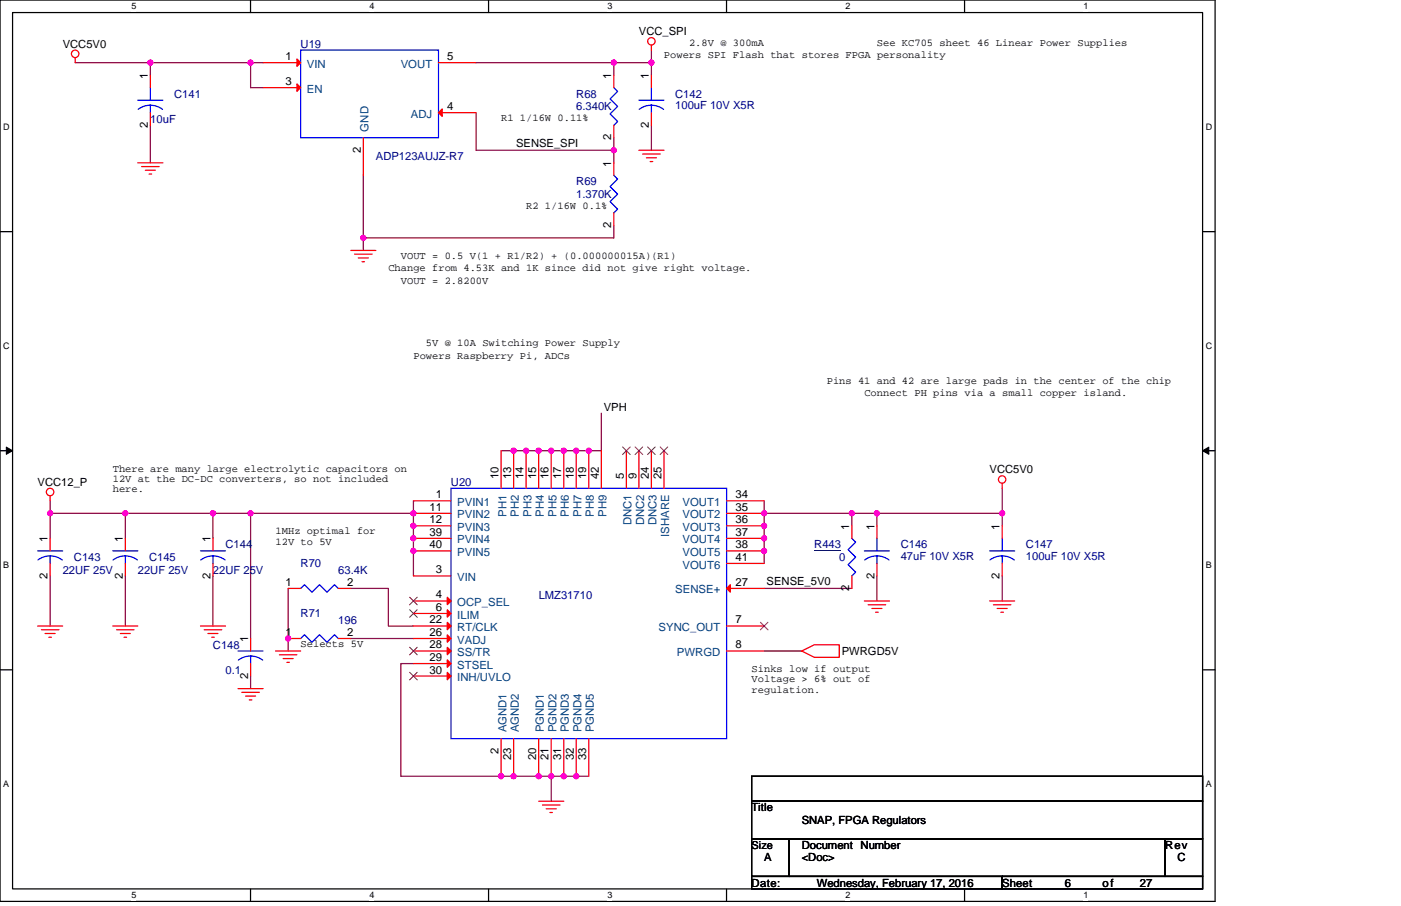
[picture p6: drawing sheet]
<svg xmlns="http://www.w3.org/2000/svg" width="432mm" height="279mm" viewBox="0 0 432 279" stroke-linecap="round" stroke-linejoin="round" font-family="sans-serif">
<path d="M0 0h374.5v278h-374.5zM3.9 3.9h366.7v270.2h-366.7z" fill="none" stroke="#000" stroke-width=".38"/>
<g fill="#fff">
<path d="M40.5 .4h1.6v3.1h-1.6z"/>
<path d="M40.5 274.5h1.6v3.1h-1.6z"/>
</g>
<path d="M77.2 0v3.9M77.2 274.1v3.9" fill="none" stroke="#000" stroke-width=".38"/>
<g fill="#fff">
<path d="M113.9 .4h1.5v3.1h-1.5z"/>
<path d="M113.9 274.5h1.5v3.1h-1.5z"/>
</g>
<path d="M150.6 0v3.9M150.6 274.1v3.9" fill="none" stroke="#000" stroke-width=".38"/>
<g fill="#fff">
<path d="M187.2 .4h1.6v3.1h-1.6z"/>
<path d="M187.2 274.5h1.6v3.1h-1.6z"/>
</g>
<path d="M223.9 0v3.9M223.9 274.1v3.9" fill="none" stroke="#000" stroke-width=".38"/>
<g fill="#fff">
<path d="M260.6 .4h1.5v3.1h-1.5z"/>
<path d="M260.6 274.5h1.5v3.1h-1.5z"/>
</g>
<path d="M297.3 0v3.9M297.3 274.1v3.9" fill="none" stroke="#000" stroke-width=".38"/>
<g fill="#fff">
<path d="M333.9 .4h1.6v3.1h-1.6z"/>
<path d="M333.9 274.5h1.6v3.1h-1.6z"/>
<path d="M1 37.7h2v3h-2z"/>
<path d="M371.6 37.7h2v3h-2z"/>
<path d="M1 105.2h2v3.1h-2z"/>
<path d="M371.6 105.2h2v3.1h-2z"/>
</g>
<path d="M0 71.4h3.9M370.6 71.4h3.9" fill="none" stroke="#000" stroke-width=".38"/>
<g fill="#fff">
<path d="M1 172.8h1.8v3.1h-1.8z"/>
<path d="M371.6 172.8h1.9v3.1h-1.9z"/>
</g>
<path d="M0 139h3.9M370.6 139h3.9" fill="none" stroke="#000" stroke-width=".38"/>
<path d="M1.9 137.9l2 1.1-2 1.1zM370.6 139l2-1.1v2.2z" fill="#000" stroke="#000" stroke-width=".31"/>
<g fill="#fff">
<path d="M1 240.3h1.8v3.1h-1.8z"/>
<path d="M371.6 240.3h1.9v3.1h-1.9z"/>
</g>
<path d="M0 206.6h3.9M370.6 206.6h3.9M231.7 239.4h138.9v7.7h-138.9zM231.7 258.7h11.5v11.6h-11.5zM231.7 247.1h138.9v11.6h-138.9zM243.2 258.7h115.9v11.6h-115.9zM359.1 258.7h11.5v11.6h-11.5zM231.7 270.3h77.2v3.8h-77.2zM308.9 270.3h61.7v3.8h-61.7z" fill="none" stroke="#000" stroke-width=".38"/>
<g fill="none" stroke="#800040" stroke-width=".38">
<path d="M23.2 19.3h23.1M46.3 19.3v3.9M46.3 19.3h30.9M77.2 19.3v7.7h3.9M77.2 19.3h3.9M146.7 19.3h42.5M189.2 19.3v3.9M189.2 19.3h11.6M200.8 15.5v3.8M200.8 19.3v3.9M46.3 38.6v11.6M146.7 34.8v11.5h42.5"/>
<path d="M200.8 38.6v7.7M112 54.1v19.3M189.2 42.5v3.8M189.2 46.3v3.9M112 73.4v3.8M189.2 69.5v3.9h-77.2M185.3 127.4v11.6h-30.8M15.5 158.3h23.1M15.5 158.3v7.7M15.5 154.5v3.8M38.6 158.3v7.7M38.6 158.3h27"/>
<path d="M65.6 158.3v7.7M65.6 158.3h11.6M127.4 154.5v23.1M127.4 158.3h-50.2v38.6M235.5 158.3h27.1M235.5 154.5v19.3M270.3 158.3h-7.7v3.9M270.3 158.3v3.9M270.3 158.3h38.6M308.9 158.3v3.9M308.9 150.6v7.7M15.5 177.6v15.5"/>
<path d="M38.6 177.6v15.5M65.6 177.6v15.5M270.3 177.6v7.7M308.9 177.6v7.7M88.8 181.5v19.3M108.1 181.5h11.6v11.6h7.7M108.1 196.9h19.3M235.5 181.5h27.1M77.2 208.5v3.9M127.4 204.6h-3.9v34.8h58M235.5 200.8h11.6M169.9 239.4v7.7"/>
</g>
<g fill="#f0f" stroke="#f0f" stroke-width=".38">
<circle cx="112" cy="73.4" r=".76"/>
<circle cx="189.2" cy="46.3" r=".76"/>
<circle cx="200.8" cy="19.3" r=".76"/>
<circle cx="189.2" cy="19.3" r=".76"/>
<circle cx="15.5" cy="158.3" r=".76"/>
<circle cx="235.5" cy="158.3" r=".76"/>
<circle cx="262.5" cy="158.3" r=".76"/>
<circle cx="77.2" cy="19.3" r=".76"/>
<circle cx="46.3" cy="19.3" r=".76"/>
<circle cx="162.2" cy="139" r=".76"/>
<circle cx="158.3" cy="139" r=".76"/>
<circle cx="169.9" cy="139" r=".76"/>
<circle cx="166" cy="139" r=".76"/>
<circle cx="173.7" cy="139" r=".76"/>
<circle cx="177.6" cy="139" r=".76"/>
<circle cx="181.5" cy="139" r=".76"/>
<circle cx="235.5" cy="162.2" r=".76"/>
<circle cx="235.5" cy="166" r=".76"/>
<circle cx="235.5" cy="169.9" r=".76"/>
<circle cx="127.4" cy="162.2" r=".76"/>
<circle cx="127.4" cy="166" r=".76"/>
<circle cx="127.4" cy="169.9" r=".76"/>
<circle cx="158.3" cy="239.4" r=".76"/>
<circle cx="166" cy="239.4" r=".76"/>
<circle cx="173.7" cy="239.4" r=".76"/>
<circle cx="177.6" cy="239.4" r=".76"/>
<circle cx="169.9" cy="239.4" r=".76"/>
<circle cx="88.8" cy="196.9" r=".76"/>
<circle cx="154.4" cy="239.4" r=".76"/>
<circle cx="77.2" cy="158.3" r=".76"/>
<circle cx="127.4" cy="158.3" r=".76"/>
<circle cx="65.6" cy="158.3" r=".76"/>
<circle cx="38.6" cy="158.3" r=".76"/>
<circle cx="308.9" cy="158.3" r=".76"/>
<circle cx="270.3" cy="158.3" r=".76"/>
</g>
<g fill="none" stroke="#f00" stroke-width=".38">
<path d="M23.2 17.8v1.5M81.1 19.3h11.6M135.1 19.3h11.6M200.8 13.9v1.6M46.3 23.2v3.8M46.3 34.8v3.8M81.1 27h11.6M135.1 34.8h11.6M189.2 23.2v3.8M189.2 38.6v3.9M200.8 23.2v3.8M200.8 34.8v3.8"/>
<path d="M42.5 50.2h7.7M43.6 51.4h5.4M44.8 52.5h3.1M46 53.7h.7M112 42.5v11.6M189.2 50.2v3.9M196.9 46.3h7.7M198.1 47.5h5.4M199.2 48.7h3.1M200.4 49.8h.8M108.1 77.2h7.7M109.3 78.4h5.4"/>
<path d="M110.4 79.5h3.1M189.2 65.6v3.9M111.6 80.7h.8M154.5 139v11.6M158.3 139v11.6M162.2 139v11.6M166 139v11.6M169.9 139v11.6M173.8 139v11.6M177.6 139v11.6M181.5 139v11.6M185.3 139v11.6"/>
<path d="M193.1 139v11.6M196.9 139v11.6M200.8 139v11.6M204.6 139v11.6M15.5 152.9v1.6M127.4 154.5h11.6M127.4 158.3h11.6M223.9 154.5h11.6M223.9 158.3h11.6M308.9 149v1.6M15.5 166v3.9M15.5 173.8v3.8"/>
<path d="M38.6 166v3.9M38.6 173.8v3.8M65.6 166v3.9M65.6 173.8v3.8M127.4 169.9h11.6M127.4 162.2h11.6M127.4 177.6h11.6M127.4 166h11.6M223.9 162.2h11.6M223.9 166h11.6M223.9 169.9h11.6M223.9 173.8h11.6"/>
<path d="M262.6 162.2v3.8M262.6 177.6v3.9M270.3 162.2v3.8M270.3 173.8v3.8M308.9 162.2v3.8M308.9 173.8v3.8M11.6 193.1h7.7M12.8 194.2h5.4M13.9 195.4h3.1M15.1 196.5h.7M34.8 193.1h7.7M35.9 194.2h5.4"/>
<path d="M37.1 195.4h3.1M38.2 196.5h.8M61.8 193.1h7.7M62.9 194.2h5.4M64.1 195.4h3.1M65.3 196.5h.7M77.2 196.9v3.9M88.8 181.5h3.9M88.8 196.9h3.9M104.2 181.5h3.9M104.2 196.9h3.9M127.4 185.3h11.6"/>
<path d="M127.4 189.2h11.6M127.4 193.1h11.6M127.4 196.9h11.6M223.9 193.1h11.6M223.9 181.5h11.6M266.4 185.3h7.7M267.6 186.5h5.4M268.7 187.6h3.1M269.9 188.8h.8M305 185.3h7.7M306.2 186.5h5.4M307.3 187.6h3.1"/>
<path d="M308.5 188.8h.8M73.4 212.4h7.7M74.5 213.5h5.4M75.7 214.7h3.1M76.8 215.8h.8M77.2 204.6v3.9M84.9 200.8h7.8M86.1 201.9h5.4M87.3 203.1h3.1M88.4 204.3h.8M127.4 200.8h11.6M127.4 204.6h11.6"/>
<path d="M127.4 208.5h11.6M223.9 200.8h11.6M247.1 200.8l3.9-2h7.7v3.9h-7.7zM154.5 227.8v11.6M158.3 227.8v11.6M166 227.8v11.6M169.9 227.8v11.6M173.8 227.8v11.6M177.6 227.8v11.6M181.5 227.8v11.6M166 247.1h7.8M167.2 248.3h5.4"/>
<path d="M168.3 249.4h3.1M169.5 250.6h.8"/>
<circle cx="23.2" cy="16.6" r="1.15"/>
<circle cx="200.8" cy="12.7" r="1.14"/>
<circle cx="15.4" cy="151.7" r="1.15"/>
<circle cx="308.9" cy="147.9" r="1.14"/>
</g>
<g fill="none" stroke="#00f" stroke-width=".38">
<path d="M92.7 15.5h42.4v27h-42.4zM42.5 30.9h7.7M42.6 33.7l1.5-.8 2.2-.5a6.2 6.2 0 0 1 3.8 1.3M46.3 32.4v2.4M46.3 27v3.9M189.2 27l1.2 1.2-2.4 2.3 2.4 2.3-2.4 2.3 2.4 2.4-1.2 1.1M196.9 30.9h7.7M197 33.7l1.5-.8 2.2-.5a6.2 6.2 0 0 1 3.8 1.3M200.8 32.4v2.4M200.8 27v3.9M189.2 54.1l1.2 1.1-2.4 2.3 2.4 2.4-2.4 2.3 2.4 2.3-1.2 1.1M139 150.6h84.9v77.2h-84.9z"/>
<path d="M11.6 169.9h7.7M11.7 172.7a6.2 6.2 0 0 1 7.5 0M15.5 171.4v2.4M34.8 169.9h7.7M34.8 172.7a6.2 6.2 0 0 1 3.9-1.3l2.2 .5 1.5 .8M38.6 171.4v2.4M61.8 169.9h7.7M61.9 172.7l1.5-.8 2.2-.5a6.2 6.2 0 0 1 3.8 1.3M65.6 171.4v2.4M262.6 166l1.1 1.2-2.3 2.3 2.3 2.3-2.3 2.3 2.3 2.3-1.1 1.2M266.4 169.9h7.7M266.5 172.7a6.2 6.2 0 0 1 3.8-1.3l2.2 .5 1.5 .8"/>
<path d="M270.3 171.4v2.4M270.3 166v3.9M305 169.9h7.7M305.1 172.7a6.2 6.2 0 0 1 3.8-1.3l2.2 .5 1.5 .8M308.9 171.4v2.4M308.9 166v3.9M92.7 181.5l1.1-1.2 2.3 2.3 2.4-2.3 2.3 2.3 2.3-2.3 1.1 1.2M92.7 196.9l1.1-1.2 2.3 2.4 2.4-2.4 2.3 2.4 2.3-2.4 1.1 1.2M73.4 200.8h7.7M73.4 203.6a6.2 6.2 0 0 1 3.9-1.3l2.2 .4 1.5 .9M77.2 202.3v2.3"/>
</g>
<g fill="#f00" stroke="#f00" stroke-width=".38">
<path d="M91.5 25.9l1.2 1.1-1.2 1.2z"/>
<path d="M91.5 18.2l1.2 1.1-1.2 1.2z"/>
<path d="M135.1 34.8l1.2-1.2v2.3z"/>
<path d="M137.9 184.2l1.1 1.1-1.1 1.2z"/>
<path d="M137.9 188l1.1 1.2-1.1 1.1z"/>
<path d="M137.9 191.9l1.1 1.2-1.1 1.1z"/>
<path d="M137.9 195.8l1.1 1.1-1.1 1.2z"/>
<path d="M223.9 181.5l1.2-1.2v2.3z"/>
<path d="M137.9 199.6l1.1 1.2-1.1 1.1z"/>
<path d="M137.9 203.5l1.1 1.1-1.1 1.2z"/>
<path d="M137.9 207.3l1.1 1.2-1.1 1.1z"/>
</g>
<g fill="none" stroke="#804000" stroke-width=".31">
<path d="M191.9 137.8l2.3 2.4M194.2 137.8l-2.3 2.4M195.7 137.8l2.4 2.4M198.1 137.8l-2.4 2.4M199.6 137.8l2.4 2.4M201.9 137.8l-2.3 2.4M203.5 137.8l2.3 2.4M205.8 137.8l-2.3 2.4M126.3 184.2l2.3 2.3M126.3 188l2.3 2.4M126.3 199.6l2.3 2.4M128.6 184.2l-2.4 2.3"/>
<path d="M128.6 188l-2.4 2.4M128.6 199.6l-2.4 2.4M234.4 191.9l2.3 2.3M236.7 191.9l-2.4 2.3M126.3 207.3l2.3 2.4M128.6 207.3l-2.4 2.4"/>
</g>
<path d="M251 169.6h8.2" fill="none" stroke="#000080" stroke-width=".31"/>
<g font-size="3.5">
<text x="196.9" y="10.8">VCC_SPI</text>
<text x="19.3" y="14.7">VCC5V0</text>
<text x="88" y="18.5">1</text>
<text x="137.9" y="18.5">5</text>
<text x="45.6" y="24.3" transform="rotate(-90 45.6 24.3)">1</text>
<text x="88" y="26.2">3</text>
<text x="188.4" y="24.3" transform="rotate(-90 188.4 24.3)">1</text>
<text x="200" y="24.3" transform="rotate(-90 200 24.3)">1</text>
<text x="137.9" y="34">4</text>
<text x="45.6" y="39.4" transform="rotate(-90 45.6 39.4)">2</text>
<text x="200" y="39.4" transform="rotate(-90 200 39.4)">2</text>
<text x="111.2" y="47.1" transform="rotate(-90 111.2 47.1)">2</text>
<text x="159.1" y="45.4">SENSE_SPI</text>
<text x="188.4" y="43.3" transform="rotate(-90 188.4 43.3)">2</text>
<text x="188.4" y="51.4" transform="rotate(-90 188.4 51.4)">1</text>
<text x="188.4" y="70.3" transform="rotate(-90 188.4 70.3)">2</text>
<text x="186.1" y="126.7">VPH</text>
<text x="11.6" y="149.8">VCC12_P</text>
<text x="153.7" y="147.9" transform="rotate(-90 153.7 147.9)">10</text>
<text x="157.5" y="147.9" transform="rotate(-90 157.5 147.9)">13</text>
<text x="161.4" y="147.9" transform="rotate(-90 161.4 147.9)">14</text>
<text x="165.2" y="147.9" transform="rotate(-90 165.2 147.9)">15</text>
<text x="169.1" y="147.9" transform="rotate(-90 169.1 147.9)">16</text>
<text x="173" y="147.9" transform="rotate(-90 173 147.9)">17</text>
<text x="176.8" y="147.9" transform="rotate(-90 176.8 147.9)">18</text>
<text x="180.7" y="147.9" transform="rotate(-90 180.7 147.9)">19</text>
<text x="184.6" y="147.9" transform="rotate(-90 184.6 147.9)">42</text>
<text x="192.3" y="147.9" transform="rotate(-90 192.3 147.9)">5</text>
<text x="196.1" y="147.9" transform="rotate(-90 196.1 147.9)">9</text>
<text x="200" y="147.9" transform="rotate(-90 200 147.9)">24</text>
<text x="203.9" y="147.9" transform="rotate(-90 203.9 147.9)">25</text>
<text x="305" y="146">VCC5V0</text>
<text x="134.3" y="153.7">1</text>
<text x="226.7" y="153.7">34</text>
<text x="132.4" y="161.4">12</text>
<text x="132.4" y="157.5">11</text>
<text x="226.7" y="157.5">35</text>
<text x="226.7" y="161.4">36</text>
<text x="14.7" y="167.2" transform="rotate(-90 14.7 167.2)">1</text>
<text x="37.8" y="167.2" transform="rotate(-90 37.8 167.2)">1</text>
<text x="64.9" y="167.2" transform="rotate(-90 64.9 167.2)">1</text>
<text x="132.4" y="165.2">39</text>
<text x="226.7" y="165.2">37</text>
<text x="261.8" y="163.3" transform="rotate(-90 261.8 163.3)">1</text>
<text x="269.5" y="163.3" transform="rotate(-90 269.5 163.3)">1</text>
<text x="308.1" y="163.3" transform="rotate(-90 308.1 163.3)">1</text>
<text x="132.4" y="169.1">40</text>
<text x="226.7" y="169.1">38</text>
<text x="226.7" y="173">41</text>
<text x="14.7" y="178.4" transform="rotate(-90 14.7 178.4)">2</text>
<text x="37.8" y="178.4" transform="rotate(-90 37.8 178.4)">2</text>
<text x="64.9" y="178.4" transform="rotate(-90 64.9 178.4)">2</text>
<text x="134.3" y="176.8">3</text>
<text x="269.5" y="178.4" transform="rotate(-90 269.5 178.4)">2</text>
<text x="308.1" y="178.4" transform="rotate(-90 308.1 178.4)">2</text>
<text x="88" y="180.7">1</text>
<text x="107" y="180.7">2</text>
<text x="134.3" y="184.6">4</text>
<text x="226.7" y="180.7">27</text>
<text x="236.3" y="180.5">SENSE_5V0</text>
<text x="261.8" y="182.3" transform="rotate(-90 261.8 182.3)">2</text>
<text x="134.3" y="188.4">6</text>
<text x="88" y="196.1">1</text>
<text x="107" y="196.1">2</text>
<text x="132.4" y="192.3">22</text>
<text x="132.4" y="196.1">26</text>
<text x="226.7" y="192.3">7</text>
<text x="76.5" y="198.1" transform="rotate(-90 76.5 198.1)">1</text>
<text x="132.4" y="200">28</text>
<text x="132.4" y="203.9">29</text>
<text x="226.7" y="200">8</text>
<text x="259.5" y="202">PWRGD5V</text>
<text x="76.5" y="209.3" transform="rotate(-90 76.5 209.3)">2</text>
<text x="132.4" y="207.7">30</text>
<text x="153.7" y="232.5" transform="rotate(-90 153.7 232.5)">2</text>
<text x="157.5" y="234.4" transform="rotate(-90 157.5 234.4)">23</text>
<text x="165.2" y="234.4" transform="rotate(-90 165.2 234.4)">20</text>
<text x="169.1" y="234.4" transform="rotate(-90 169.1 234.4)">21</text>
<text x="173" y="234.4" transform="rotate(-90 173 234.4)">31</text>
<text x="176.8" y="234.4" transform="rotate(-90 176.8 234.4)">32</text>
<text x="180.7" y="234.4" transform="rotate(-90 180.7 234.4)">33</text>
<text x="231.7" y="250.2">Title</text>
<text x="247.1" y="254.1">SNAP, FPGA Regulators</text>
<text x="247.1" y="261.8">Document Number</text>
<text x="359.1" y="261.8">Rev</text>
<text x="235.5" y="265.7">A</text>
<text x="247.1" y="265.7">&lt;Doc&gt;</text>
<text x="362.9" y="265.7">C</text>
<text x="231.7" y="273.4">Date:</text>
<text x="251.7" y="273.4">Wednesday, February 17, 2016</text>
<text x="308.9" y="273.4">Sheet</text>
<text x="328.2" y="273.4">6</text>
<text x="339.8" y="273.4">of</text>
<text x="351.3" y="273.4">27</text>
</g>
<g font-size="3.5" fill="#000080">
<text x="92.7" y="14.7">U19</text>
<text x="53.7" y="30.1">C141</text>
<text x="177.6" y="30.1">R68</text>
<text x="177.6" y="34">6.340K</text>
<text x="208.1" y="30.1">C142</text>
<text x="208.1" y="33.6">100uF 10V X5R</text>
<text x="46.3" y="37.9">10uF</text>
<text x="115.8" y="49.4">ADP123AUJZ-R7</text>
<text x="177.6" y="57.2">R69</text>
<text x="177.6" y="61">1.370K</text>
<text x="139" y="149.8">U20</text>
<text x="22.8" y="173">C143</text>
<text x="46" y="173">C145</text>
<text x="69.5" y="169.1">C144</text>
<text x="251" y="169.1">R443</text>
<text x="258.7" y="173">0</text>
<text x="277.6" y="169.1">C146</text>
<text x="277.6" y="172.6">47uF 10V X5R</text>
<text x="316.2" y="169.1">C147</text>
<text x="316.2" y="172.6">100uF 10V X5R</text>
<text x="19.3" y="176.9">22UF 25V</text>
<text x="42.5" y="176.9">22UF 25V</text>
<text x="65.6" y="176.9">22UF 25V</text>
<text x="92.7" y="174.9">R70</text>
<text x="104.2" y="176.9">63.4K</text>
<text x="166" y="184.6">LMZ31710</text>
<text x="92.7" y="190.4">R71</text>
<text x="104.2" y="192.3">196</text>
<text x="65.6" y="200">C148</text>
<text x="69.5" y="207.8">0.1</text>
</g>
<g font-size="3.5" fill="#004080">
<text x="94.6" y="20.9">VIN</text>
<text x="123.5" y="20.9">VOUT</text>
<text x="94.6" y="28.6">EN</text>
<text x="113.6" y="40.6" transform="rotate(-90 113.6 40.6)">GND</text>
<text x="126.6" y="36.3">ADJ</text>
<text x="140.9" y="156">PVIN1</text>
<text x="140.9" y="159.9">PVIN2</text>
<text x="156.1" y="159.3" transform="rotate(-90 156.1 159.3)">PH1</text>
<text x="159.9" y="159.3" transform="rotate(-90 159.9 159.3)">PH2</text>
<text x="163.8" y="159.3" transform="rotate(-90 163.8 159.3)">PH3</text>
<text x="167.6" y="159.3" transform="rotate(-90 167.6 159.3)">PH4</text>
<text x="171.5" y="159.3" transform="rotate(-90 171.5 159.3)">PH5</text>
<text x="175.4" y="159.3" transform="rotate(-90 175.4 159.3)">PH6</text>
<text x="179.2" y="159.3" transform="rotate(-90 179.2 159.3)">PH7</text>
<text x="183.1" y="159.3" transform="rotate(-90 183.1 159.3)">PH8</text>
<text x="186.9" y="159.3" transform="rotate(-90 186.9 159.3)">PH9</text>
<text x="210.4" y="156">VOUT1</text>
<text x="210.4" y="159.9">VOUT2</text>
<text x="140.9" y="163.7">PVIN3</text>
<text x="140.9" y="167.6">PVIN4</text>
<text x="194.7" y="162" transform="rotate(-90 194.7 162)">DNC1</text>
<text x="198.5" y="162" transform="rotate(-90 198.5 162)">DNC2</text>
<text x="202.4" y="162" transform="rotate(-90 202.4 162)">DNC3</text>
<text x="206.2" y="165.5" transform="rotate(-90 206.2 165.5)">ISHARE</text>
<text x="210.4" y="163.7">VOUT3</text>
<text x="210.4" y="167.6">VOUT4</text>
<text x="140.9" y="171.4">PVIN5</text>
<text x="210.4" y="171.4">VOUT5</text>
<text x="140.9" y="179.2">VIN</text>
<text x="210.4" y="175.3">VOUT6</text>
<text x="208.1" y="183">SENSE+</text>
<text x="140.9" y="186.9">OCP_SEL</text>
<text x="140.9" y="190.8">ILIM</text>
<text x="140.9" y="194.6">RT/CLK</text>
<text x="203" y="194.6">SYNC_OUT</text>
<text x="140.9" y="198.5">VADJ</text>
<text x="140.9" y="202.3">SS/TR</text>
<text x="208.6" y="202.3">PWRGD</text>
<text x="140.9" y="206.2">STSEL</text>
<text x="140.9" y="210.1">INH/UVLO</text>
<text x="156.1" y="225.9" transform="rotate(-90 156.1 225.9)">AGND1</text>
<text x="159.9" y="225.9" transform="rotate(-90 159.9 225.9)">AGND2</text>
<text x="167.6" y="225.9" transform="rotate(-90 167.6 225.9)">PGND1</text>
<text x="171.5" y="225.9" transform="rotate(-90 171.5 225.9)">PGND2</text>
<text x="175.4" y="225.9" transform="rotate(-90 175.4 225.9)">PGND3</text>
<text x="179.2" y="225.9" transform="rotate(-90 179.2 225.9)">PGND4</text>
<text x="183.1" y="225.9" transform="rotate(-90 183.1 225.9)">PGND5</text>
</g>
<text font-size="3.4" x="231.7" y="261.7">Size</text>
<g font-size="3.2">
<text x="212.4" y="14.2">2.8V @ 300mA</text>
<text x="270.3" y="14.2">See KC705 sheet 46 Linear Power Supplies</text>
<text x="204.6" y="18">Powers SPI Flash that stores FPGA personality</text>
<text x="154.5" y="37.3">R1 1/16W 0.11%</text>
<text x="162.2" y="64.3">R2 1/16W 0.1%</text>
<text x="119.7" y="83.7">Change from 4.53K and 1K since did not give right voltage.</text>
<text x="123.6" y="79.8">VOUT = 0.5 V(1 + R1/R2) + (0.000000015A)(R1)</text>
<text x="123.6" y="87.5">VOUT = 2.8200V</text>
<text x="131.3" y="106.8">5V @ 10A Switching Power Supply</text>
<text x="127.4" y="110.7">Powers Raspberry Pi, ADCs</text>
<text x="254.8" y="118.4">Pins 41 and 42 are large pads in the center of the chip</text>
<text x="266.4" y="122.3">Connect PH pins via a small copper island.</text>
<text x="34.8" y="145.4">There are many large electrolytic capacitors on</text>
<text x="34.8" y="148.6">12V at the DC-DC converters, so not included</text>
<text x="34.8" y="151.8">here.</text>
<text x="84.9" y="164.7">1MHz optimal for</text>
<text x="84.9" y="167.9">12V to 5V</text>
<text x="92.7" y="199.5">Selects 5V</text>
<text x="231.7" y="207.2">Sinks low if output</text>
<text x="231.7" y="210.4">Voltage &gt; 6% out of</text>
<text x="231.7" y="213.6">regulation.</text>
</g>
<g font-size="2.8">
<text x="40.5" y="2.9">5</text>
<text x="113.9" y="2.9">4</text>
<text x="187.2" y="2.9">3</text>
<text x="260.6" y="2.9">2</text>
<text x="333.9" y="2.9">1</text>
<text x="1" y="40.1">D</text>
<text x="371.6" y="40.1">D</text>
<text x="1" y="107.7">C</text>
<text x="371.6" y="107.7">C</text>
<text x="1" y="175.3">B</text>
<text x="371.6" y="175.3">B</text>
<text x="1" y="242.8">A</text>
<text x="371.6" y="242.8">A</text>
<text x="40.5" y="277">5</text>
<text x="113.9" y="277">4</text>
<text x="187.2" y="277">3</text>
<text x="260.6" y="277">2</text>
<text x="333.9" y="277">1</text>
</g>
</svg>
